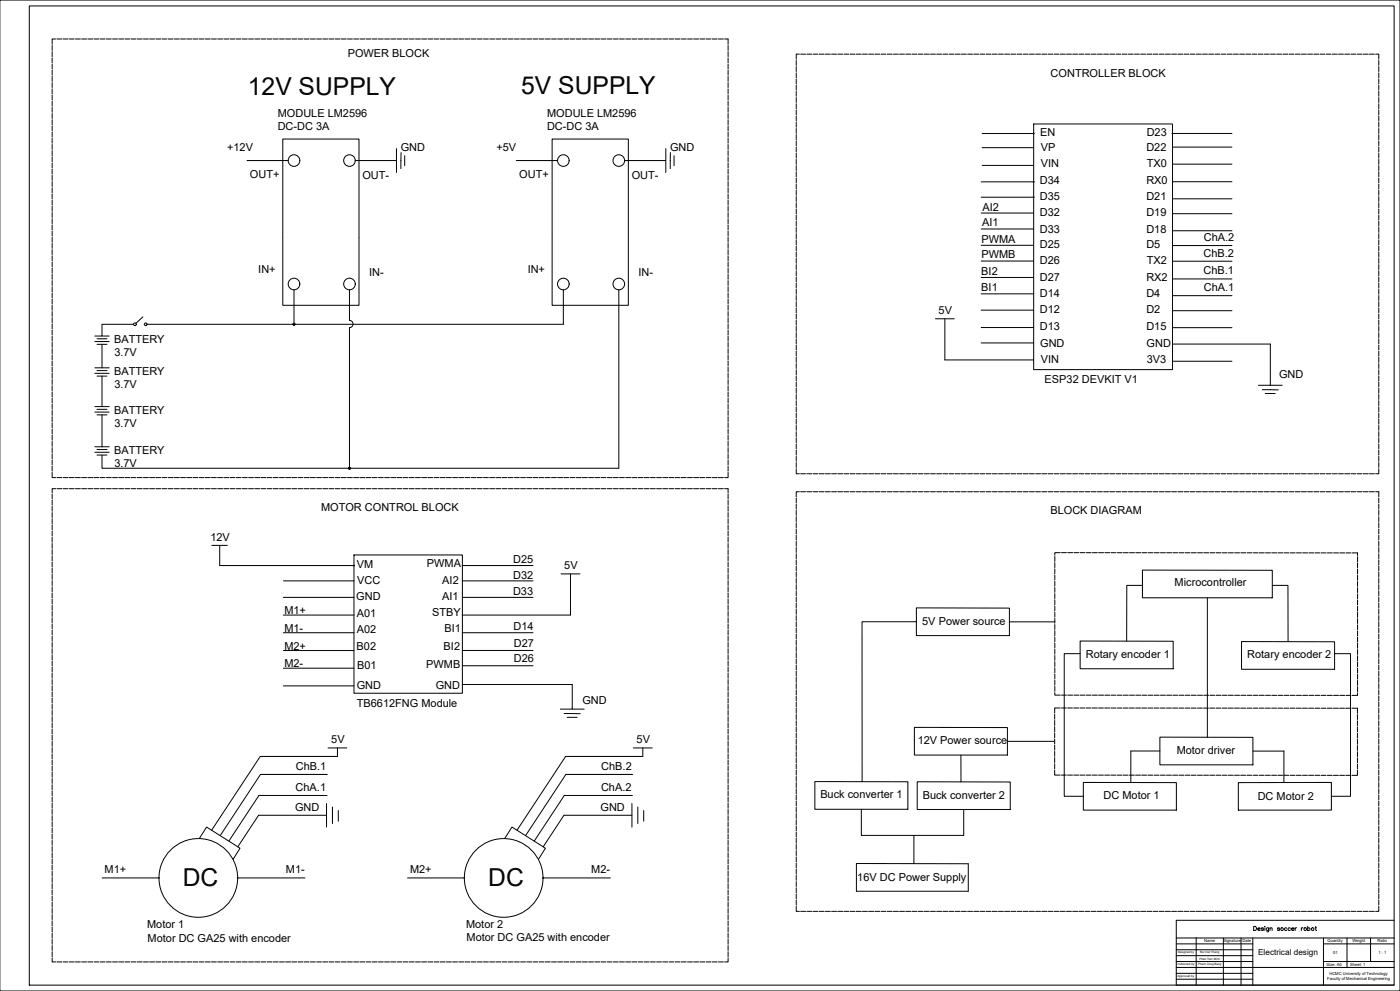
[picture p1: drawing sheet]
<svg xmlns="http://www.w3.org/2000/svg" width="1189mm" height="841mm" viewBox="0 0 1189 841" stroke-linecap="round" stroke-linejoin="round" font-family="sans-serif">
<g fill="none" stroke="#000" stroke-width=".85">
<path d="M0 0h1189v841h-1189M25 5h1159v831h-1159zM210 136h35M302 136h35v10M337 126v10M341 129l-1 14M344 132v9M438 136h35M530 136h35v10M565 126v10M569 129v14M572 132v9"/>
<path d="M240 202v57h65v-57M240 202v-84h65v84M469 202v57h65v-57M469 202v-84h65v84M250 246v29M297 246v26a3 3 0 0 1 3 3 3 3 0 0 1-3 3v119M478 246v29h-353M525 246v151h-438v-11M113 275h-26v10h-6M121 269l-6 5M794 271h16M802 271v34"/>
<path d="M81 290h12M82 288h9M82 292h9M87 285h6M87 292v20M1079 292v35h-10M81 312h12M81 317h12M82 315h9M82 319h9M87 319v26M1072 331h14"/>
<path d="M1074 334h9M1079 327h10M81 345h12M81 350h12M82 347h9M82 352h9M87 352v27M81 379h12M81 384h12M82 381h9M82 386h9M180 463h13"/>
<path d="M187 463v17h114M301 471h92v117h-92zM393 480h60M241 493h60M393 493h60M476 487h16M484 487v35h-91M970 484h110v23h-110zM970 497h-13v47M1080 497h14v47M241 507h60M393 507h60"/>
<path d="M778 516h79v23h-79zM1025 507v119M241 522h60M241 537h60M393 537h60M778 528h-46v135M857 528h39M241 552h60M393 552h60M917 544h79v24h-79zM917 555h-13v121h16M1054 544l79 1v23h-79z"/>
<path d="M1133 555h14v121h-16M241 567h60M393 565h60M241 582h60M393 581h93v21h-10M479 606h14M482 609h8M486 602h10M776 617h79v24h-79zM279 635h16M287 635v7h-66l-41 63M538 635h16"/>
<path d="M546 635v7h-66l-41 63M855 629h41M985 626h79v23h-79zM985 637h-25v27M1064 637h26v27M278 657h-57l-34 52M537 657h-56l-35 52M816 641v23M278 675h-58l-26 39M537 675h-58l-25 39M692 663h79v24h-79zM779 663l79 1v23h-79z"/>
<path d="M920 664h79v24h-79zM1052 664h79v24h-79zM277 682v20M277 692h-57l-18 27M282 685v14M287 688v9M537 682v20M537 692h-58l-18 27M542 685v14M547 688v9M731 687v22h87v-22M169 712l6-10 29 18-6 9"/>
<path d="M429 712l6-10 28 18-6 9M776 709v24M727 733h95v23h-95zM87 745h48M202 745h57M346 745h48M461 745h57M999 796h185M1016 796v40M1039 796v40M1054 796v40M1064 796v40"/>
<path d="M1065 786h1a1.9 1.9 0 0 1 1 2 1.9 1.9 0 0 1-1 2h-1zM1068 788h2a1.1 1.1 0 0 0-1-1 1.1 1.1 0 0 0-1 2 1.1 1.1 0 0 0 1 1l1-1M1073 788h-2l2 1-1 1-1-1M1074 786h.1M1074 787v3M1077 787v4h-1M1077 788a1.1 1.1 0 0 0-1 0 1.1 1.1 0 0 0 0 1 1.1 1.1 0 0 0 1 0M1078 788h2v2M1078 787v3M1087 788h-2l2 1-1 1-1-1M1093 788a1.1 1.1 0 0 0-2 0 1.1 1.1 0 0 0 0 1 1.1 1.1 0 0 0 2 0M1096 788a1.1 1.1 0 0 0-2 0 1.1 1.1 0 0 0 0 1 1.1 1.1 0 0 0 2 0"/>
<path d="M1097 788h2a1.1 1.1 0 0 0-2 0 1.1 1.1 0 0 0 0 1 1.1 1.1 0 0 0 1 1l1-1M1100 787v3M1101 787l-1 1M1105 787v3M1106 787l-1 1M1110 788a1.1 1.1 0 0 1 2 0 1.1 1.1 0 0 1 0 1 1.1 1.1 0 0 1-2 0M1110 786v4M1117 787h1M1117 786v3l1 1M1124 796v40M1144 796v25M1164 796v20"/>
<path d="M1184 781h-185v55h185M999 816h65M999 811h65M999 806h65M999 801h65M1124 816h60M1124 801h60M999 831h65M999 826h65M999 821h185"/>
<circle cx="250" cy="136" r="5"/>
<circle cx="297" cy="136" r="5"/>
<circle cx="478" cy="136" r="5"/>
<circle cx="525" cy="136" r="5"/>
<circle cx="250" cy="241" r="5"/>
<circle cx="297" cy="241" r="5"/>
<circle cx="478" cy="241" r="5"/>
<circle cx="525" cy="241" r="5"/>
<circle cx="115" cy="275" r="1.2"/>
<circle cx="124" cy="275" r="1.2"/>
<circle cx="250" cy="275" r=".9"/>
<circle cx="250" cy="275" r=".5"/>
<circle cx="250" cy="275" r=".6"/>
<circle cx="250" cy="275" r=".3"/>
<circle cx="297" cy="397" r=".9"/>
<circle cx="297" cy="397" r=".5"/>
<circle cx="297" cy="397" r=".6"/>
<circle cx="297" cy="397" r=".3"/>
<circle cx="168" cy="745" r="33"/>
<circle cx="428" cy="745" r="33"/>
<circle cx="1089" cy="788" r="1.2"/>
<circle cx="1108" cy="788" r="1.2"/>
<circle cx="1115" cy="788" r="1.2"/>
</g>
<g fill="#000" stroke="#000" stroke-width=".85">
<circle cx="301" cy="480" r=".2"/>
<circle cx="135" cy="745" r=".2"/>
<circle cx="202" cy="745" r=".2"/>
<circle cx="394" cy="745" r=".2"/>
<circle cx="461" cy="745" r=".2"/>
</g>
<!-- layer: 0 -->
<g fill="none" stroke="#000" stroke-width=".85">
<path d="M44 39v4M47 33h-3v5M48 33h5M54 33h4M59 33h4M64 33h4M69 33h5M75 33h4M80 33h4M85 33h4M90 33h5M96 33h4"/>
<path d="M101 33h4M106 33h4M111 33h5M117 33h4M122 33h4M127 33h4M132 33h5M138 33h4M143 33h4M148 33h4M153 33h5M159 33h4"/>
<path d="M164 33h4M169 33h4M174 33h5M180 33h4M185 33h4M190 33h4M195 33h5M201 33h4M206 33h4M211 33h4M216 33h5M222 33h4"/>
<path d="M227 33h4M232 33h4M237 33h5M243 33h4M248 33h4M253 33h4M258 33h5M264 33h4M269 33h4M274 33h4M279 33h5M285 33h4"/>
<path d="M290 33h4M295 33h4M300 33h5M306 33h4M311 33h4M316 33h4M321 33h5M327 33h4M332 33h4M337 33h4M342 33h5M348 33h4"/>
<path d="M353 33h4M358 33h4M363 33h5M369 33h4M374 33h4M379 33h4M384 33h5M390 33h4M395 33h4M400 33h4M405 33h5M411 33h4"/>
<path d="M416 33h4M421 33h4M426 33h5M432 33h4M437 33h4M442 33h4M447 33h5M453 33h4M458 33h4M463 33h4M468 33h5M474 33h4"/>
<path d="M479 33h4M484 33h4M489 33h5M495 33h4M500 33h4M505 33h4M510 33h5M516 33h4M521 33h4M526 33h4M531 33h5M537 33h4"/>
<path d="M542 33h4M547 33h4M552 33h5M558 33h4M563 33h4M568 33h4M573 33h5M579 33h4M584 33h4M589 33h4M594 33h5M600 33h4"/>
<path d="M605 33h4M610 33h4M615 33h3v5M618 39v4M44 44v4M44 49v4M44 54v5M44 60v4M618 44v4M618 49v4M618 54v5M618 60v4"/>
<path d="M676 51v4M676 57v4M679 46h-3v4M680 46h4M685 46h4M690 46h5M696 46h4M701 46h4M706 46h4M711 46h5M717 46h4M722 46h4"/>
<path d="M727 46h4M732 46h5M738 46h4M743 46h4M748 46h4M753 46h5M759 46h4M764 46h4M769 46h4M774 46h5M780 46h4M785 46h4"/>
<path d="M790 46h4M795 46h5M801 46h4M806 46h4M811 46h4M816 46h5M822 46h4M827 46h4M832 46h4M837 46h5M843 46h4M848 46h4"/>
<path d="M853 46h4M858 46h5M864 46h4M869 46h4M874 46h4M879 46h5M885 46h4M890 46h4M895 46h4M900 46h5M906 46h4M911 46h4"/>
<path d="M916 46h4M921 46h5M927 46h4M932 46h4M937 46h4M942 46h5M948 46h4M953 46h4M958 46h4M963 46h5M969 46h4M974 46h4"/>
<path d="M979 46h4M984 46h5M990 46h4M995 46h4M1000 46h4M1005 46h5M1011 46h4M1016 46h4M1021 46h4M1026 46h5M1032 46h4M1037 46h4"/>
<path d="M1042 46h4M1047 46h5M1053 46h4M1058 46h4M1063 46h4M1068 46h5M1074 46h4M1079 46h4M1084 46h4M1089 46h5M1095 46h4M1100 46h4"/>
<path d="M1105 46h4M1110 46h5M1116 46h4M1121 46h4M1126 46h4M1131 46h5M1137 46h4M1142 46h4M1147 46h4M1152 46h5M1158 46h4M1163 46h4"/>
<path d="M1168 46h3v4M1171 51v4M1171 57v4M44 65v4M44 70v4M44 75v5M618 65v4M618 70v4M618 75v5M676 62v4M676 67v4M676 72v4"/>
<path d="M676 78v4M1171 62v4M1171 67v4M1171 72v4M1171 78v4M44 81v4M44 86v4M44 91v4M44 96v5M618 81v4M618 86v4M618 91v4"/>
<path d="M618 96v5M676 83v4M676 88v4M676 93v4M676 99v4M1171 83v4M1171 88v4M1171 93v4M1171 99v4M44 102v4M44 107v4M44 112v4"/>
<path d="M44 117v5M618 102v4M618 107v4M618 112v4M618 117v5M676 104v4M676 109v4M676 114v4M676 120v4M834 113h44M878 105h118v209h-118zM996 113h50"/>
<path d="M1171 104v4M1171 109v4M1171 114v4M1171 120v4M44 123v4M44 128v4M44 133v4M44 138v5M618 123v4M618 128v4M618 133v4M618 138v5"/>
<path d="M676 125v4M676 130v4M676 135v4M834 125h44M996 125h50M996 139h50M1171 125v4M1171 130v4M1171 135v4M44 144v4M44 149v4M44 154v4"/>
<path d="M44 159v5M618 144v4M618 149v4M618 154v4M618 159v5M676 141v4M676 146v4M676 151v4M676 156v4M833 154h45M834 140h44M996 154h50"/>
<path d="M1171 141v4M1171 146v4M1171 151v4M1171 156v4M44 165v4M44 170v4M44 175v4M618 165v4M618 170v4M618 175v4M676 162v4M676 167v4"/>
<path d="M676 172v4M676 177v4M833 167h45M996 169h50M1171 162v4M1171 167v4M1171 172v4M1171 177v4M44 180v5M44 186v4M44 191v4M44 196v4"/>
<path d="M618 180v5M618 186v4M618 191v4M618 196v4M676 183v4M676 188v4M676 193v4M676 198v4M833 181h45M833 194h45M996 181h50M996 196h50"/>
<path d="M1171 183v4M1171 188v4M1171 193v4M1171 198v4M44 201v5M44 207v4M44 212v4M44 217v4M618 201v5M618 207v4M618 212v4M618 217v4"/>
<path d="M676 204v4M676 209v4M676 214v4M676 219v4M833 208h45M996 208h50M1171 204v4M1171 209v4M1171 214v4M1171 219v4M44 222v5M44 228v4"/>
<path d="M44 233v4M44 238v4M618 222v5M618 228v4M618 233v4M618 238v4M676 225v4M676 230v4M676 235v4M833 222h45M833 235h45M996 222h50"/>
<path d="M996 237h50M1171 225v4M1171 230v4M1171 235v4M44 243v5M44 249v4M44 254v4M44 259v4M618 243v5M618 249v4M618 254v4M618 259v4"/>
<path d="M676 240v4M676 246v4M676 251v4M676 256v4M833 249h45M996 251h50M1171 240v4M1171 246v4M1171 251v4M1171 256v4M44 264v5M44 270v4"/>
<path d="M44 275v4M618 264v5M618 270v4M618 275v4M676 261v4M676 267v4M676 272v4M676 277v4M833 263h45M833 278h45M996 264h50M996 278h50"/>
<path d="M1171 261v4M1171 267v4M1171 272v4M1171 277v4M44 280v4M44 285v5M44 291v4M44 296v4M618 280v4M618 285v5M618 291v4M618 296v4"/>
<path d="M676 282v4M676 288v4M676 293v4M676 298v4M833 291h45M996 292h83M1171 282v4M1171 288v4M1171 293v4M1171 298v4M44 301v4M44 306v5"/>
<path d="M44 312v4M44 317v4M618 301v4M618 306v5M618 312v4M618 317v4M676 303v4M676 309v4M676 314v4M676 319v4M802 305h76M996 307h50"/>
<path d="M1171 303v4M1171 309v4M1171 314v4M1171 319v4M44 322v4M44 327v5M44 333v4M44 338v4M618 322v4M618 327v5M618 333v4M618 338v4"/>
<path d="M676 324v4M676 330v4M676 335v4M1171 324v4M1171 330v4M1171 335v4M44 343v4M44 348v5M44 354v4M44 359v4M618 343v4M618 348v5"/>
<path d="M618 354v4M618 359v4M676 340v4M676 345v4M676 351v4M676 356v4M1171 340v4M1171 345v4M1171 351v4M1171 356v4M44 364v4M44 369v5"/>
<path d="M44 375v4M44 380v4M618 364v4M618 369v5M618 375v4M618 380v4M676 361v4M676 366v4M676 372v4M676 377v4M1171 361v4M1171 366v4"/>
<path d="M1171 372v4M1171 377v4M44 385v4M44 390v5M44 396v4M618 385v4M618 390v5M618 396v4M676 398v4h3M676 382v4M676 387v4M676 393v4"/>
<path d="M1171 398v4h-3M1171 382v4M1171 387v4M1171 393v4M44 401v4h3M44 419v4M47 415h-3v3M48 415h5M48 405h5M54 415h4M54 405h4M59 415h4"/>
<path d="M59 405h4M64 415h4M64 405h4M69 415h5M69 405h5M75 415h4M75 405h4M80 415h4M80 405h4M85 415h4M85 405h4M90 415h5"/>
<path d="M90 405h5M96 415h4M96 405h4M101 415h4M101 405h4M106 415h4M106 405h4M111 415h5M111 405h5M117 415h4M117 405h4M122 415h4"/>
<path d="M122 405h4M127 415h4M127 405h4M132 415h5M132 405h5M138 415h4M138 405h4M143 415h4M143 405h4M148 415h4M148 405h4M153 415h5"/>
<path d="M153 405h5M159 415h4M159 405h4M164 415h4M164 405h4M169 415h4M169 405h4M174 415h5M174 405h5M180 415h4M180 405h4M185 415h4"/>
<path d="M185 405h4M190 415h4M190 405h4M195 415h5M195 405h5M201 415h4M201 405h4M206 415h4M206 405h4M211 415h4M211 405h4M216 415h5"/>
<path d="M216 405h5M222 415h4M222 405h4M227 415h4M227 405h4M232 415h4M232 405h4M237 415h5M237 405h5M243 415h4M243 405h4M248 415h4"/>
<path d="M248 405h4M253 415h4M253 405h4M258 415h5M258 405h5M264 415h4M264 405h4M269 415h4M269 405h4M274 415h4M274 405h4M279 415h5"/>
<path d="M279 405h5M285 415h4M285 405h4M290 415h4M290 405h4M295 415h4M295 405h4M300 415h5M300 405h5M306 415h4M306 405h4M311 415h4"/>
<path d="M311 405h4M316 415h4M316 405h4M321 415h5M321 405h5M327 415h4M327 405h4M332 415h4M332 405h4M337 415h4M337 405h4M342 415h5"/>
<path d="M342 405h5M348 415h4M348 405h4M353 415h4M353 405h4M358 415h4M358 405h4M363 415h5M363 405h5M369 415h4M369 405h4M374 415h4"/>
<path d="M374 405h4M379 415h4M379 405h4M384 415h5M384 405h5M390 415h4M390 405h4M395 415h4M395 405h4M400 415h4M400 405h4M405 415h5"/>
<path d="M405 405h5M411 415h4M411 405h4M416 415h4M416 405h4M421 415h4M421 405h4M426 415h5M426 405h5M432 415h4M432 405h4M437 415h4"/>
<path d="M437 405h4M442 415h4M442 405h4M447 415h5M447 405h5M453 415h4M453 405h4M458 415h4M458 405h4M463 415h4M463 405h4M468 415h5"/>
<path d="M468 405h5M474 415h4M474 405h4M479 415h4M479 405h4M484 415h4M484 405h4M489 415h5M489 405h5M495 415h4M495 405h4M500 415h4"/>
<path d="M500 405h4M505 415h4M505 405h4M510 415h5M510 405h5M516 415h4M516 405h4M521 415h4M521 405h4M526 415h4M526 405h4M531 415h5"/>
<path d="M531 405h5M537 415h4M537 405h4M542 415h4M542 405h4M547 415h4M547 405h4M552 415h5M552 405h5M558 415h4M558 405h4M563 415h4"/>
<path d="M563 405h4M568 415h4M568 405h4M573 415h5M573 405h5M579 415h4M579 405h4M584 415h4M584 405h4M589 415h4M589 405h4M594 415h5"/>
<path d="M594 405h5M600 415h4M600 405h4M605 415h4M605 405h4M610 415h4M610 405h4M615 415h3v3M618 401v4h-3M618 419v4M679 417h-3v5M680 402h4"/>
<path d="M680 417h4M685 402h4M685 417h4M690 402h5M690 417h5M696 402h4M696 417h4M701 402h4M701 417h4M706 402h4M706 417h4M711 402h5"/>
<path d="M711 417h5M717 402h4M717 417h4M722 402h4M722 417h4M727 402h4M727 417h4M732 402h5M732 417h5M738 402h4M738 417h4M743 402h4"/>
<path d="M743 417h4M748 402h4M748 417h4M753 402h5M753 417h5M759 402h4M759 417h4M764 402h4M764 417h4M769 402h4M769 417h4M774 402h5"/>
<path d="M774 417h5M780 402h4M780 417h4M785 402h4M785 417h4M790 402h4M790 417h4M795 402h5M795 417h5M801 402h4M801 417h4M806 402h4"/>
<path d="M806 417h4M811 402h4M811 417h4M816 402h5M816 417h5M822 402h4M822 417h4M827 402h4M827 417h4M832 402h4M832 417h4M837 402h5"/>
<path d="M837 417h5M843 402h4M843 417h4M848 402h4M848 417h4M853 402h4M853 417h4M858 402h5M858 417h5M864 402h4M864 417h4M869 402h4"/>
<path d="M869 417h4M874 402h4M874 417h4M879 402h5M879 417h5M885 402h4M885 417h4M890 402h4M890 417h4M895 402h4M895 417h4M900 402h5"/>
<path d="M900 417h5M906 402h4M906 417h4M911 402h4M911 417h4M916 402h4M916 417h4M921 402h5M921 417h5M927 402h4M927 417h4M932 402h4"/>
<path d="M932 417h4M937 402h4M937 417h4M942 402h5M942 417h5M948 402h4M948 417h4M953 402h4M953 417h4M958 402h4M958 417h4M963 402h5"/>
<path d="M963 417h5M969 402h4M969 417h4M974 402h4M974 417h4M979 402h4M979 417h4M984 402h5M984 417h5M990 402h4M990 417h4M995 402h4"/>
<path d="M995 417h4M1000 402h4M1000 417h4M1005 402h5M1005 417h5M1011 402h4M1011 417h4M1016 402h4M1016 417h4M1021 402h4M1021 417h4M1026 402h5"/>
<path d="M1026 417h5M1032 402h4M1032 417h4M1037 402h4M1037 417h4M1042 402h4M1042 417h4M1047 402h5M1047 417h5M1053 402h4M1053 417h4M1058 402h4"/>
<path d="M1058 417h4M1063 402h4M1063 417h4M1068 402h5M1068 417h5M1074 402h4M1074 417h4M1079 402h4M1079 417h4M1084 402h4M1084 417h4M1089 402h5"/>
<path d="M1089 417h5M1095 402h4M1095 417h4M1100 402h4M1100 417h4M1105 402h4M1105 417h4M1110 402h5M1110 417h5M1116 402h4M1116 417h4M1121 402h4"/>
<path d="M1121 417h4M1126 402h4M1126 417h4M1131 402h5M1131 417h5M1137 402h4M1137 417h4M1142 402h4M1142 417h4M1147 402h4M1147 417h4M1152 402h5"/>
<path d="M1152 417h5M1158 402h4M1158 417h4M1163 402h4M1163 417h4M1168 417h3v5M44 424v5M44 430v4M44 435v4M618 424v5M618 430v4M618 435v4"/>
<path d="M676 423v4M676 428v4M676 433v4M676 438v5M1171 423v4M1171 428v4M1171 433v4M1171 438v5M44 440v4M44 445v5M44 451v4M44 456v4"/>
<path d="M618 440v4M618 445v5M618 451v4M618 456v4M676 444v4M676 449v4M676 454v4M676 459v5M1171 444v4M1171 449v4M1171 454v4M1171 459v5"/>
<path d="M44 461v4M44 466v5M44 472v4M44 477v4M618 461v4M618 466v5M618 472v4M618 477v4M676 465v4M676 470v4M676 475v4M896 472v4"/>
<path d="M896 478v4M900 469h-4v2M901 469h5M907 469h4M912 469h4M917 469h4M922 469h5M928 469h4M933 469h4M938 469h4M943 469h5M949 469h4"/>
<path d="M954 469h4M959 469h4M964 469h5M970 469h4M975 469h4M980 469h4M985 469h5M991 469h4M996 469h4M1001 469h4M1006 469h5M1012 469h4"/>
<path d="M1017 469h4M1022 469h4M1027 469h5M1033 469h4M1038 469h4M1043 469h4M1048 469h5M1054 469h4M1059 469h4M1064 469h4M1069 469h5M1075 469h4"/>
<path d="M1080 469h4M1085 469h4M1090 469h5M1096 469h4M1101 469h4M1106 469h4M1111 469h5M1117 469h4M1122 469h4M1127 469h4M1132 469h5M1138 469h4"/>
<path d="M1143 469h4M1148 469h5v2M1153 472v5M1153 478v4M1171 465v4M1171 470v4M1171 475v4M44 482v4M44 487v5M44 493v4M44 498v4M618 482v4"/>
<path d="M618 487v5M618 493v4M618 498v4M676 480v5M676 486v4M676 491v4M676 496v4M896 483v4M896 488v4M896 493v4M896 499v4M1153 483v4"/>
<path d="M1153 488v4M1153 493v5M1153 499v4M1171 480v5M1171 486v4M1171 491v4M1171 496v4M44 503v4M44 508v5M44 514v4M44 519v4M618 503v4"/>
<path d="M618 508v5M618 514v4M618 519v4M676 501v5M676 507v4M676 512v4M676 517v4M896 504v4M896 509v4M896 514v4M896 520v4M1153 504v4"/>
<path d="M1153 509v4M1153 514v5M1153 520v4M1171 501v5M1171 507v4M1171 512v4M1171 517v4M44 524v4M44 529v5M44 535v4M44 540v4M618 524v4"/>
<path d="M618 529v5M618 535v4M618 540v4M676 522v5M676 528v4M676 533v4M676 538v4M896 525v4M896 530v4M896 535v4M1153 525v4M1153 530v4"/>
<path d="M1153 535v5M1171 522v5M1171 528v4M1171 533v4M1171 538v4M44 545v4M44 550v5M44 556v4M618 545v4M618 550v5M618 556v4M676 543v5"/>
<path d="M676 549v4M676 554v4M676 559v4M896 540v5M896 546v4M896 551v4M896 556v4M1153 541v4M1153 546v4M1153 551v4M1153 556v5M1171 543v5"/>
<path d="M1171 549v4M1171 554v4M1171 559v4M44 561v4M44 566v4M44 571v5M44 577v4M618 561v4M618 566v4M618 571v5M618 577v4M676 564v5"/>
<path d="M676 570v4M676 575v4M896 562v4M896 567v4M896 572v4M896 577v4M1153 562v4M1153 567v4M1153 572v4M1153 577v5M1171 564v5M1171 570v4"/>
<path d="M1171 575v4M44 582v4M44 587v4M44 592v5M44 598v4M618 582v4M618 587v4M618 592v5M618 598v4M676 580v4M676 585v5M676 591v4"/>
<path d="M676 596v4M896 588v2h4M896 583v4M901 590h5M907 590h4M912 590h4M917 590h4M922 590h5M928 590h4M933 590h4M938 590h4M943 590h5"/>
<path d="M949 590h4M954 590h4M959 590h4M964 590h5M970 590h4M975 590h4M980 590h4M985 590h5M991 590h4M996 590h4M1001 590h4M1006 590h5"/>
<path d="M1012 590h4M1017 590h4M1022 590h4M1027 590h5M1033 590h4M1038 590h4M1043 590h4M1048 590h5M1054 590h4M1059 590h4M1064 590h4M1069 590h5"/>
<path d="M1075 590h4M1080 590h4M1085 590h4M1090 590h5M1096 590h4M1101 590h4M1106 590h4M1111 590h5M1117 590h4M1122 590h4M1127 590h4M1132 590h5"/>
<path d="M1138 590h4M1143 590h4M1153 588v2h-5M1153 583v4M1171 580v4M1171 585v5M1171 591v4M1171 596v4M44 603v4M44 608v4M44 613v5M44 619v4"/>
<path d="M618 603v4M618 608v4M618 613v5M618 619v4M676 601v4M676 606v5M676 612v4M676 617v4M896 606v4M896 611v5M896 617v4M900 601h-4v4"/>
<path d="M901 601h5M907 601h4M912 601h4M917 601h4M922 601h5M928 601h4M933 601h4M938 601h4M943 601h5M949 601h4M954 601h4M959 601h4"/>
<path d="M964 601h5M970 601h4M975 601h4M980 601h4M985 601h5M991 601h4M996 601h4M1001 601h4M1006 601h5M1012 601h4M1017 601h4M1022 601h4"/>
<path d="M1027 601h5M1033 601h4M1038 601h4M1043 601h4M1048 601h5M1054 601h4M1059 601h4M1064 601h4M1069 601h5M1075 601h4M1080 601h4M1085 601h4"/>
<path d="M1090 601h5M1096 601h4M1101 601h4M1106 601h4M1111 601h5M1117 601h4M1122 601h4M1127 601h4M1132 601h5M1138 601h4M1143 601h4M1148 601h5v4"/>
<path d="M1153 606v5M1153 612v4M1153 617v4M1171 601v4M1171 606v5M1171 612v4M1171 617v4M44 624v4M44 629v4M44 634v5M44 640v4M618 624v4"/>
<path d="M618 629v4M618 634v5M618 640v4M676 622v4M676 627v5M676 633v4M676 638v4M896 622v4M896 627v4M896 632v5M896 638v4M1153 622v4"/>
<path d="M1153 627v5M1153 633v4M1153 638v4M1171 622v4M1171 627v5M1171 633v4M1171 638v4M44 645v4M44 650v4M44 655v5M618 645v4M618 650v4"/>
<path d="M618 655v5M676 643v4M676 648v5M676 654v4M676 659v4M896 653v5h4M896 643v4M896 648v4M901 658h5M907 658h4M912 658h4M917 658h4"/>
<path d="M922 658h5M928 658h4M933 658h4M938 658h4M943 658h5M949 658h4M954 658h4M959 658h4M964 658h5M970 658h4M975 658h4M980 658h4"/>
<path d="M985 658h5M991 658h4M996 658h4M1001 658h4M1006 658h5M1012 658h4M1017 658h4M1022 658h4M1027 658h5M1033 658h4M1038 658h4M1043 658h4"/>
<path d="M1048 658h5M1054 658h4M1059 658h4M1064 658h4M1069 658h5M1075 658h4M1080 658h4M1085 658h4M1090 658h5M1096 658h4M1101 658h4M1106 658h4"/>
<path d="M1111 658h5M1117 658h4M1122 658h4M1127 658h4M1132 658h5M1138 658h4M1143 658h4M1153 654v4h-5M1153 643v4M1153 648v5M1171 643v4M1171 648v5"/>
<path d="M1171 654v4M1171 659v4M44 661v4M44 666v4M44 671v4M44 676v5M618 661v4M618 666v4M618 671v4M618 676v5M676 664v4M676 669v5"/>
<path d="M676 675v4M676 680v4M1171 664v4M1171 669v5M1171 675v4M1171 680v4M44 682v4M44 687v4M44 692v4M44 697v5M618 682v4M618 687v4"/>
<path d="M618 692v4M618 697v5M676 685v4M676 690v5M676 696v4M1171 685v4M1171 690v5M1171 696v4M44 703v4M44 708v4M44 713v4M44 718v5"/>
<path d="M618 703v4M618 708v4M618 713v4M618 718v5M676 701v4M676 706v4M676 711v5M676 717v4M1171 701v4M1171 706v4M1171 711v5M1171 717v4"/>
<path d="M44 724v4M44 729v4M44 734v4M44 739v5M618 724v4M618 729v4M618 734v4M618 739v5M676 722v4M676 727v4M676 732v5M676 738v4"/>
<path d="M1171 722v4M1171 727v4M1171 732v5M1171 738v4M44 745v4M44 750v4M44 755v4M618 745v4M618 750v4M618 755v4M676 743v4M676 748v4"/>
<path d="M676 753v5M676 759v4M1171 743v4M1171 748v4M1171 753v5M1171 759v4M44 760v5M44 766v4M44 771v4M44 776v4M618 760v5M618 766v4"/>
<path d="M618 771v4M618 776v4M676 769v4h3M676 764v4M680 773h4M685 773h4M690 773h5M696 773h4M701 773h4M706 773h4M711 773h5M717 773h4"/>
<path d="M722 773h4M727 773h4M732 773h5M738 773h4M743 773h4M748 773h4M753 773h5M759 773h4M764 773h4M769 773h4M774 773h5M780 773h4"/>
<path d="M785 773h4M790 773h4M795 773h5M801 773h4M806 773h4M811 773h4M816 773h5M822 773h4M827 773h4M832 773h4M837 773h5M843 773h4"/>
<path d="M848 773h4M853 773h4M858 773h5M864 773h4M869 773h4M874 773h4M879 773h5M885 773h4M890 773h4M895 773h4M900 773h5M906 773h4"/>
<path d="M911 773h4M916 773h4M921 773h5M927 773h4M932 773h4M937 773h4M942 773h5M948 773h4M953 773h4M958 773h4M963 773h5M969 773h4"/>
<path d="M974 773h4M979 773h4M984 773h5M990 773h4M995 773h4M1000 773h4M1005 773h5M1011 773h4M1016 773h4M1021 773h4M1026 773h5M1032 773h4"/>
<path d="M1037 773h4M1042 773h4M1047 773h5M1053 773h4M1058 773h4M1063 773h4M1068 773h5M1074 773h4M1079 773h4M1084 773h4M1089 773h5M1095 773h4"/>
<path d="M1100 773h4M1105 773h4M1110 773h5M1116 773h4M1121 773h4M1126 773h4M1131 773h5M1137 773h4M1142 773h4M1147 773h4M1152 773h5M1158 773h4"/>
<path d="M1163 773h4M1171 769v4h-3M1171 764v4M44 781v5M44 787v4M44 792v4M44 797v4M618 781v5M618 787v4M618 792v4M618 797v4M44 813v3h3"/>
<path d="M44 802v5M44 808v4M48 816h5M54 816h4M59 816h4M64 816h4M69 816h5M75 816h4M80 816h4M85 816h4M90 816h5M96 816h4"/>
<path d="M101 816h4M106 816h4M111 816h5M117 816h4M122 816h4M127 816h4M132 816h5M138 816h4M143 816h4M148 816h4M153 816h5M159 816h4"/>
<path d="M164 816h4M169 816h4M174 816h5M180 816h4M185 816h4M190 816h4M195 816h5M201 816h4M206 816h4M211 816h4M216 816h5M222 816h4"/>
<path d="M227 816h4M232 816h4M237 816h5M243 816h4M248 816h4M253 816h4M258 816h5M264 816h4M269 816h4M274 816h4M279 816h5M285 816h4"/>
<path d="M290 816h4M295 816h4M300 816h5M306 816h4M311 816h4M316 816h4M321 816h5M327 816h4M332 816h4M337 816h4M342 816h5M348 816h4"/>
<path d="M353 816h4M358 816h4M363 816h5M369 816h4M374 816h4M379 816h4M384 816h5M390 816h4M395 816h4M400 816h4M405 816h5M411 816h4"/>
<path d="M416 816h4M421 816h4M426 816h5M432 816h4M437 816h4M442 816h4M447 816h5M453 816h4M458 816h4M463 816h4M468 816h5M474 816h4"/>
<path d="M479 816h4M484 816h4M489 816h5M495 816h4M500 816h4M505 816h4M510 816h5M516 816h4M521 816h4M526 816h4M531 816h5M537 816h4"/>
<path d="M542 816h4M547 816h4M552 816h5M558 816h4M563 816h4M568 816h4M573 816h5M579 816h4M584 816h4M589 816h4M594 816h5M600 816h4"/>
<path d="M605 816h4M610 816h4M618 813v3h-3M618 802v5M618 808v4"/>
</g>
<g fill="#000" stroke="#000" stroke-width=".85">
<circle cx="878" cy="113" r=".3"/>
<circle cx="996" cy="113" r=".3"/>
<circle cx="878" cy="154" r=".3"/>
<circle cx="878" cy="167" r=".3"/>
</g>
<g font-size="21">
<text x="211" y="81">12V SUPPLY</text>
<text x="443" y="80">5V SUPPLY</text>
<text x="155" y="752">DC</text>
<text x="415" y="752">DC</text>
</g>
<g font-size="9.3">
<text x="295" y="49">POWER BLOCK</text>
<text x="892" y="65">CONTROLLER BLOCK</text>
<text x="236" y="99">MODULE LM2596</text>
<text x="465" y="99">MODULE LM2596</text>
<text x="236" y="111">DC-DC 3A</text>
<text x="465" y="111">DC-DC 3A</text>
<text x="883" y="116">EN</text>
<text x="974" y="116">D23</text>
<text x="193" y="128">+12V</text>
<text x="340" y="128">GND</text>
<text x="422" y="128">+5V</text>
<text x="569" y="128">GND</text>
<text x="884" y="128">VP</text>
<text x="973" y="128">D22</text>
<text x="884" y="142">VIN</text>
<text x="974" y="142">TX0</text>
<text x="212" y="151">OUT+</text>
<text x="308" y="152">OUT-</text>
<text x="441" y="151">OUT+</text>
<text x="536" y="152">OUT-</text>
<text x="883" y="156">D34</text>
<text x="973" y="156">RX0</text>
<text x="883" y="170">D35</text>
<text x="973" y="170">D21</text>
<text x="834" y="179">AI2</text>
<text x="883" y="184">D32</text>
<text x="973" y="184">D19</text>
<text x="834" y="192">AI1</text>
<text x="883" y="198">D33</text>
<text x="973" y="198">D18</text>
<text x="833" y="206">PWMA</text>
<text x="1022" y="205">ChA.2</text>
<text x="883" y="211">D25</text>
<text x="973" y="211">D5</text>
<text x="833" y="219">PWMB</text>
<text x="1022" y="218">ChB.2</text>
<text x="883" y="224">D26</text>
<text x="974" y="224">TX2</text>
<text x="219" y="232">IN+</text>
<text x="448" y="232">IN+</text>
<text x="833" y="233">BI2</text>
<text x="1022" y="233">ChB.1</text>
<text x="313" y="234">IN-</text>
<text x="542" y="234">IN-</text>
<text x="883" y="239">D27</text>
<text x="973" y="239">RX2</text>
<text x="833" y="247">BI1</text>
<text x="1022" y="247">ChA.1</text>
<text x="883" y="252">D14</text>
<text x="973" y="252">D4</text>
<text x="797" y="267">5V</text>
<text x="883" y="266">D12</text>
<text x="973" y="266">D2</text>
<text x="883" y="280">D13</text>
<text x="973" y="280">D15</text>
<text x="97" y="291">BATTERY</text>
<text x="883" y="295">GND</text>
<text x="974" y="295">GND</text>
<text x="97" y="303">3.7V</text>
<text x="884" y="308">VIN</text>
<text x="974" y="308">3V3</text>
<text x="97" y="318">BATTERY</text>
<text x="1086" y="321">GND</text>
<text x="97" y="329">3.7V</text>
<text x="887" y="325">ESP32 DEVKIT V1</text>
<text x="97" y="351">BATTERY</text>
<text x="97" y="362">3.7V</text>
<text x="97" y="385">BATTERY</text>
<text x="97" y="396">3.7V</text>
<text x="273" y="434">MOTOR CONTROL BLOCK</text>
<text x="892" y="436">BLOCK DIAGRAM</text>
<text x="179" y="460">12V</text>
<text x="436" y="478">D25</text>
<text x="303" y="482">VM</text>
<text x="363" y="481">PWMA</text>
<text x="479" y="483">5V</text>
<text x="436" y="491">D32</text>
<text x="303" y="496">VCC</text>
<text x="376" y="496">AI2</text>
<text x="997" y="498">Microcontroller</text>
<text x="303" y="509">GND</text>
<text x="375" y="509">AI1</text>
<text x="436" y="505">D33</text>
<text x="241" y="521">M1+</text>
<text x="303" y="524">A01</text>
<text x="367" y="522">STBY</text>
<text x="783" y="530">5V Power source</text>
<text x="241" y="536">M1-</text>
<text x="303" y="538">A02</text>
<text x="377" y="536">BI1</text>
<text x="436" y="534">D14</text>
<text x="241" y="551">M2+</text>
<text x="303" y="552">B02</text>
<text x="436" y="549">D27</text>
<text x="377" y="552">BI2</text>
<text x="436" y="562">D26</text>
<text x="922" y="558">Rotary encoder 1</text>
<text x="1059" y="559">Rotary encoder 2</text>
<text x="241" y="566">M2-</text>
<text x="303" y="568">B01</text>
<text x="362" y="567">PWMB</text>
<text x="303" y="584">GND</text>
<text x="370" y="585">GND</text>
<text x="495" y="597">GND</text>
<text x="303" y="600">TB6612FNG Module</text>
<text x="281" y="631">5V</text>
<text x="541" y="631">5V</text>
<text x="779" y="631">12V Power source</text>
<text x="999" y="640">Motor driver</text>
<text x="251" y="653">ChB.1</text>
<text x="511" y="653">ChB.2</text>
<text x="251" y="671">ChA.1</text>
<text x="510" y="671">ChA.2</text>
<text x="697" y="677">Buck converter 1</text>
<text x="784" y="678">Buck converter 2</text>
<text x="937" y="678">DC Motor 1</text>
<text x="1068" y="679">DC Motor 2</text>
<text x="251" y="688">GND</text>
<text x="510" y="688">GND</text>
<text x="89" y="741">M1+</text>
<text x="243" y="741">M1-</text>
<text x="348" y="741">M2+</text>
<text x="502" y="741">M2-</text>
<text x="728" y="748">16V DC Power Supply</text>
<text x="125" y="788">Motor 1</text>
<text x="396" y="787">Motor 2</text>
<text x="125" y="799">Motor DC GA25 with encoder</text>
<text x="396" y="799">Motor DC GA25 with encoder</text>
</g>
<text font-size="7" x="1068" y="810">Electrical design</text>
<g font-size="3.5">
<text x="1023" y="800">Name</text>
<text x="1039" y="800">Signature</text>
<text x="1055" y="800">Date</text>
<text x="1127" y="799">Quantity</text>
<text x="1148" y="799">Weight</text>
<text x="1170" y="800">Ratio</text>
<text x="1132" y="810">01</text>
<text x="1171" y="810">1 : 1</text>
<text x="1126" y="820">Size: A0</text>
<text x="1147" y="820">Sheet: 1</text>
<text x="1129" y="827">HCMC University of Technology</text>
<text x="1127" y="832">Faculty of Mechanical Engineering</text>
</g>
<g font-size="2.5">
<text x="1000" y="809">Designed by</text>
<text x="1019" y="809">Bui Viet Thang</text>
<text x="1019" y="814">Phan Tien Minh</text>
<text x="1000" y="819">Instructed by</text>
<text x="1017" y="819">Pham Cong Bang</text>
<text x="1000" y="829">Approved by</text>
</g>
</svg>
